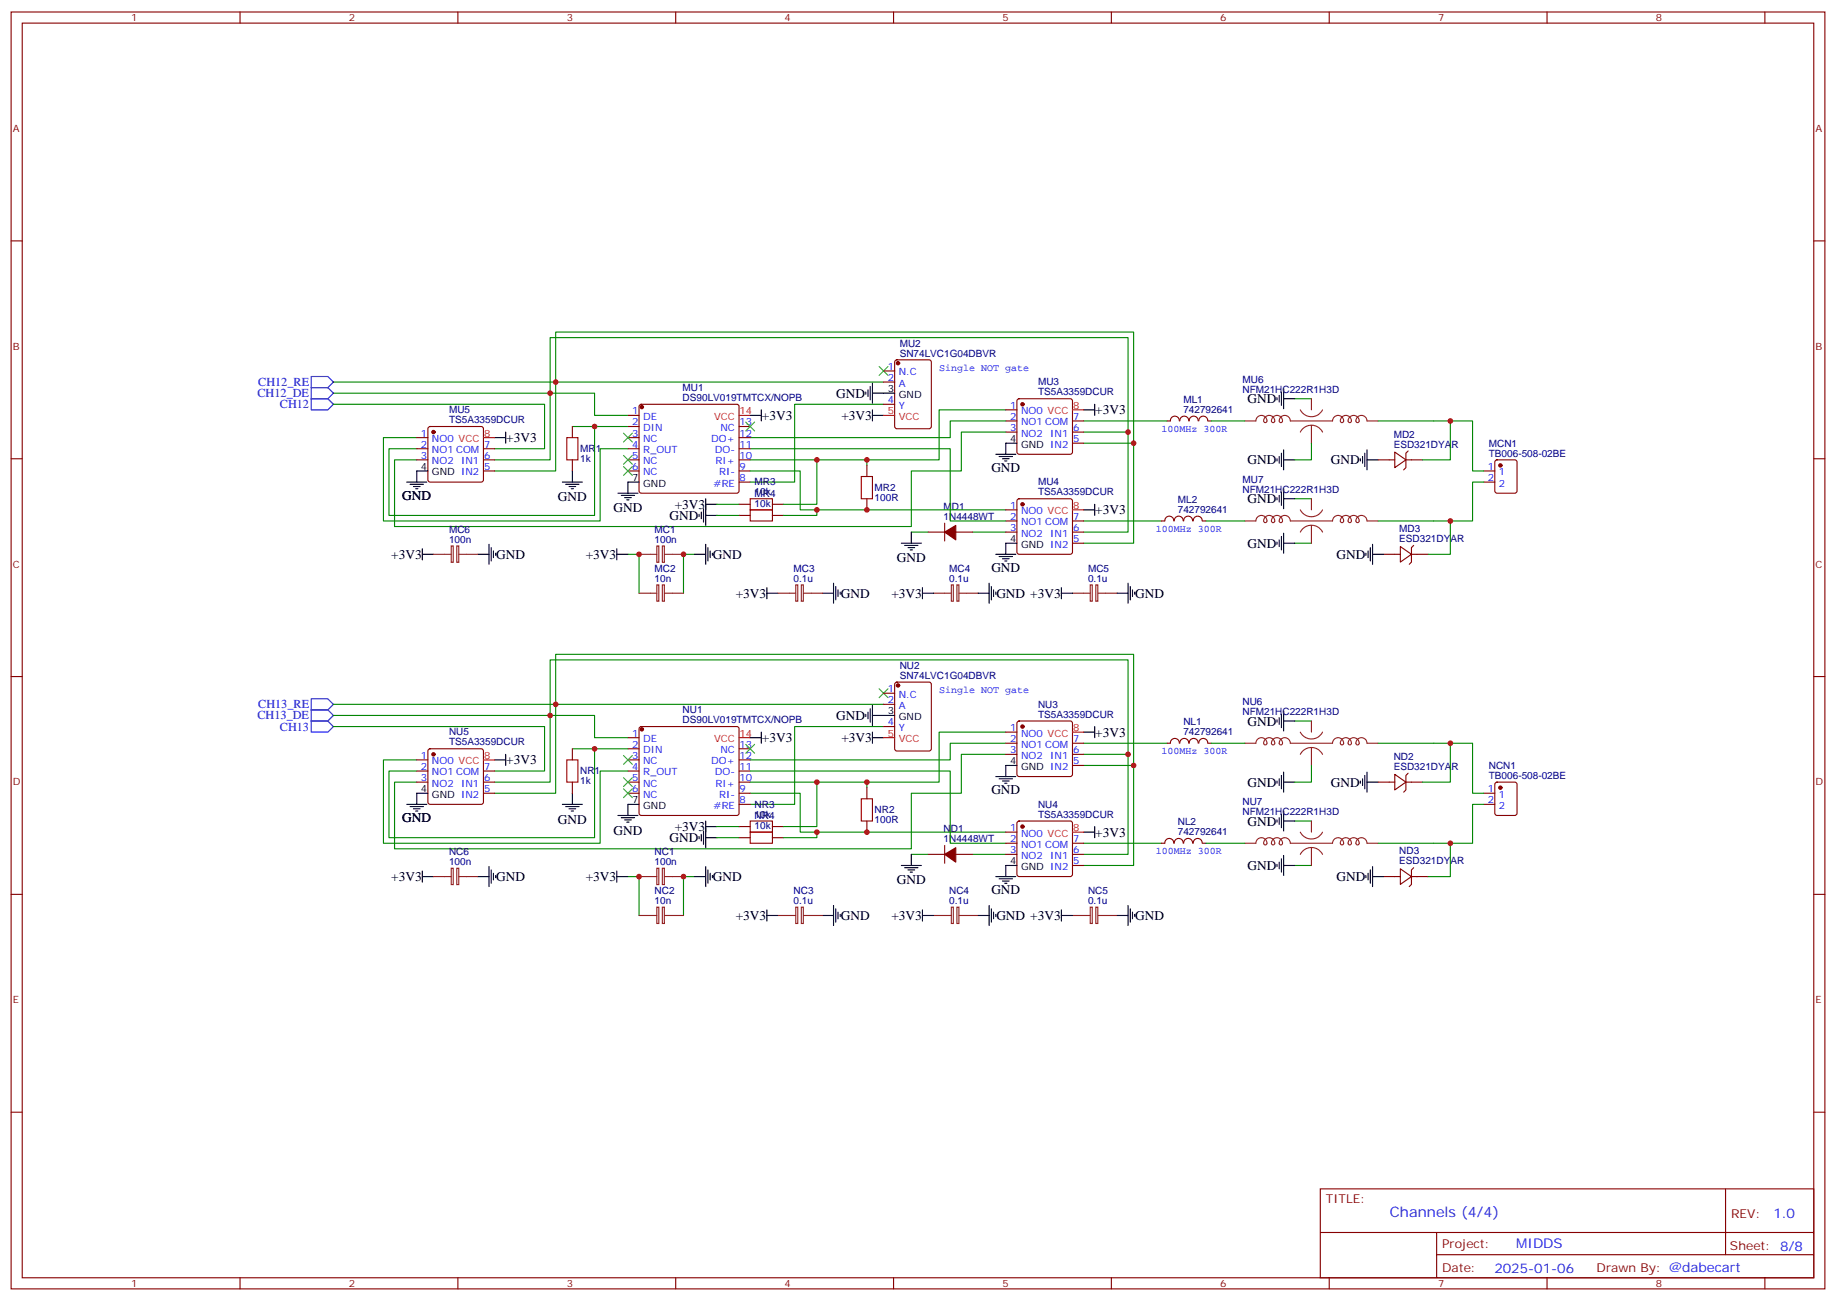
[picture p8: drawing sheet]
<svg xmlns="http://www.w3.org/2000/svg" width="583mm" height="413mm" viewBox="0 0 583 413" stroke-linecap="round" stroke-linejoin="round" font-family="sans-serif">
<path d="M98.8 119.5h5.3l1.7 1.8-1.7 1.7h-5.3zM98.8 123h5.3l1.7 1.8-1.7 1.8h-5.3zM98.8 126.6h5.3l1.7 1.7-1.7 1.8h-5.3zM98.8 225.4h5.3l1.7 1.7-1.7 1.8h-5.3zM98.8 221.8h5.3l1.7 1.8-1.7 1.8h-5.3zM98.8 228.9h5.3l1.7 1.7-1.7 1.8h-5.3z" fill="none" stroke="#00f" stroke-width=".35"/>
<g fill="none" stroke="#870000" stroke-width=".35">
<path d="M3.5 3.8h575.8v405.4h-575.8zM7.1 7.3h568.6v398.3h-568.6zM76.2 3.8v3.5M145.3 3.8v3.5M214.5 3.8v3.5M283.6 3.8v3.5M352.8 3.8v3.5M421.9 3.8v3.5M491.1 3.8v3.5M560.2 3.8v3.5M3.5 76.5h3.6M575.7 76.5h3.6"/>
<path d="M280.5 117.8h3.5M284.2 114.4l.5-.2h10.2l.7 .5v20.7l-.4 .6-10.5 .1-.7-.5v-20.7zM132.3 138.9h3.5M136.1 135.6l.4-.2h16.3l.5 .2 .2 .5v16.2l-.3 .5-.4 .2h-16.3l-.5-.2-.2-.5v-16.2zM181.7 135.4v3.5M199.3 138.9h3.5M199.3 131.9h3.5M199.3 135.4h3.5M203.1 128.5l.5-.2h30.3l.5 .2 .2 .5v26.9l-.2 .5-.5 .2h-30.3l-.5-.3-.3-.4v-26.9zM234.6 138.9h3.5M234.6 135.4h3.5M280.5 121.3h3.5"/>
<path d="M280.5 128.3h3.5M319.3 130.1h3.5M319.3 133.6h3.5M319.3 137.2h3.5M323 126.8l.5-.2h16.2l.5 .2 .2 .5v16.2l-.2 .5-.5 .2h-16.2l-.5-.2-.2-.5v-16.2zM340.4 133.6h3.6M340.4 137.2h3.6M370.4 133.6h1.1M371.5 133.6a1.41 1.41 0 0 1 1.4-1.5 1.41 1.41 0 0 1 1.4 1.5M374.5 133.6a1.41 1.41 0 0 1 1.4-1.5 1.41 1.41 0 0 1 1.4 1.5M377.5 133.6a1.41 1.41 0 0 1 1.4-1.5 1.41 1.41 0 0 1 1.4 1.5M380.5 133.6a1.41 1.41 0 0 1 1.4-1.5 1.41 1.41 0 0 1 1.4 1.5"/>
<path d="M383.5 133.6h1M3.5 145.6h3.6M132.3 142.5h3.5M132.3 146h3.5M153.5 149.5h3.5M153.5 142.5h3.5M153.5 146h3.5M181.7 146v3.5M199.3 149.5h3.5M199.3 142.5h3.5M199.3 146h3.5M234.6 153h3.5"/>
<path d="M234.6 149.5h3.5M234.6 142.5h3.5M234.6 146h3.5M275.2 147.7v3.6M275.2 158.3v3.6M323 158.5l.5-.2h16.2l.5 .2 .2 .5v16.3l-.2 .5-.5 .2h-16.2l-.5-.3-.2-.4v-16.3zM340.4 140.7h3.6M437.4 146h5.3M442.7 143.5l3.6 2.5-3.6 2.4zM446.3 146h5.3M447 143.2l-.7 .7v4.5l-.7 .8M471 153h3.5"/>
<path d="M471 149.5h3.5M474.7 146.2l.5-.2h5.6l.7 .4v9.5l-.4 .6-5.9 .1-.7-.5v-9.4zM575.7 145.6h3.6M234.6 160.1h3.5M234.6 163.6h3.5M245.2 160.1h3.5M245.2 163.6h3.5M294.6 168.9h5.3M299.9 166.1v5.6M303.4 168.9h5.3M319.3 168.9h3.5M319.3 161.9h3.5"/>
<path d="M319.3 165.4h3.5M340.4 168.9h3.6M340.4 165.4h3.6M340.4 172.4h3.6M372.6 165.4a1.41 1.41 0 0 0-1.4-1.5 1.41 1.41 0 0 0-1.4 1.5h-1.1M372.7 165.4a1.41 1.41 0 0 1 1.5-1.5 1.41 1.41 0 0 1 1.4 1.5M375.7 165.4a1.41 1.41 0 0 1 1.4-1.5 1.41 1.41 0 0 1 1.4 1.5M378.8 165.4a1.41 1.41 0 0 1 1.4-1.5 1.41 1.41 0 0 1 1.4 1.5M381.7 165.4h1.1M439.2 176h5.3M444.5 173.5l3.5 2.5-3.5 2.4zM448 176h5.3"/>
<path d="M448.7 173.1l-.7 .7v4.6l-.7 .7M3.5 214.8h3.6M284.2 216.7l.5-.2h10.2l.7 .5v20.7l-.4 .7h-10.5l-.7-.5v-20.7zM575.7 214.8h3.6M136.1 237.9l.4-.2h16.3l.5 .2 .2 .5v16.2l-.3 .5-.4 .2h-16.3l-.5-.2-.2-.5v-16.2zM181.7 237.7v3.5M199.3 234.2h3.5M199.3 237.7h3.5M203.1 230.9l.5-.3h30.3l.5 .3 .2 .5v26.8l-.2 .5-.5 .2h-30.3l-.5-.3-.3-.4v-26.8zM234.6 237.7h3.5M280.5 220.1h3.5M280.5 223.6h3.5"/>
<path d="M280.5 230.6h3.5M319.3 232.4h3.5M319.3 235.9h3.5M319.3 239.5h3.5M323 229.1l.5-.2h16.2l.5 .2 .2 .5v16.2l-.2 .5-.5 .2h-16.2l-.5-.2-.2-.5v-16.2zM340.4 235.9h3.6M340.4 239.5h3.6M370.4 235.9h1.1M371.5 235.9a1.41 1.41 0 0 1 1.4-1.5 1.41 1.41 0 0 1 1.4 1.5M374.5 235.9a1.41 1.41 0 0 1 1.4-1.5 1.41 1.41 0 0 1 1.4 1.5M377.5 235.9a1.41 1.41 0 0 1 1.4-1.5 1.41 1.41 0 0 1 1.4 1.5M380.5 235.9a1.41 1.41 0 0 1 1.4-1.5 1.41 1.41 0 0 1 1.4 1.5"/>
<path d="M383.5 235.9h1M132.3 241.2h3.5M132.3 244.8h3.5M132.3 248.3h3.5M153.5 251.8h3.5M153.5 244.8h3.5M153.5 248.3h3.5M181.7 248.3v3.5M199.3 251.8h3.5M199.3 241.2h3.5M199.3 244.8h3.5M199.3 248.3h3.5"/>
<path d="M234.6 255.3h3.5M234.6 251.8h3.5M234.6 241.2h3.5M234.6 244.8h3.5M234.6 248.3h3.5M275.2 250v3.6M340.4 243h3.6M437.4 248.3h5.3M442.7 245.8l3.6 2.5-3.6 2.5zM446.3 248.3h5.3M447 245.5l-.7 .7v4.6l-.7 .7M471 255.3h3.5"/>
<path d="M471 251.8h3.5M474.7 248.5l.5-.2h5.6l.7 .4v9.5l-.4 .6-5.9 .1-.7-.5v-9.4zM234.6 262.4h3.5M234.6 265.9h3.5M245.2 262.4h3.5M245.2 265.9h3.5M275.2 260.6v3.6M294.6 271.2h5.3M299.9 268.4v5.6M303.4 271.2h5.3M319.3 271.2h3.5M319.3 264.2h3.5"/>
<path d="M319.3 267.7h3.5M323 260.8l.5-.2h16.2l.5 .2 .2 .5v16.3l-.2 .5-.5 .2h-16.2l-.5-.3-.2-.4v-16.3zM340.4 271.2h3.6M340.4 267.7h3.6M340.4 274.7h3.6M372.6 267.7a1.41 1.41 0 0 0-1.4-1.5 1.41 1.41 0 0 0-1.4 1.5h-1.1M372.7 267.7a1.41 1.41 0 0 1 1.5-1.5 1.41 1.41 0 0 1 1.4 1.5M375.7 267.7a1.41 1.41 0 0 1 1.4-1.5 1.41 1.41 0 0 1 1.4 1.5M378.8 267.7a1.41 1.41 0 0 1 1.4-1.5 1.41 1.41 0 0 1 1.4 1.5M381.7 267.7h1.1M439.2 278.3h5.3M444.5 275.8l3.5 2.5-3.5 2.4z"/>
<path d="M448 278.3h5.3M448.7 275.4l-.7 .8v4.5l-.7 .7M3.5 283.9h3.6M575.7 283.9h3.6M3.5 353.1h3.6M575.7 353.1h3.6M419.1 377.4h156.6v28.2h-156.6zM547.7 377.4v20.9M419.1 391.2h156.5M456 398.3h119.6M456 391.2v14.2M76.2 405.6v3.6"/>
<path d="M145.3 405.6v3.6M214.5 405.6v3.6M283.6 405.6v3.6M352.8 405.6v3.6M421.9 405.6v3.6M491.1 405.6v3.6M560.2 405.6v3.6"/>
</g>
<g fill="none" stroke="#000" stroke-width=".35">
<path d="M157 138.9h3.5M160.5 137.2v3.5M238.1 131.9h3.6M241.7 130.1v3.5M274.8 124.5v.7M275.5 123.8v2.1M276.2 122.7v4.2M276.9 124.8h7.1M276.9 121.6v6.4M276.9 130.1v3.5M276.9 131.9h3.6M344 130.1h3.5"/>
<path d="M347.5 128.3v3.6M405.3 126.2v.7M406 125.5v2.1M406.8 124.5v4.2M407.5 123.4v6.4M407.5 126.6h3.5M129.1 153h6.4M130.2 153.7h4.2M131.2 154.4h2.1M131.9 155.2h.7M135.8 149.5h-3.5v3.5M178.5 153h6.4"/>
<path d="M179.6 153.7h4.2M180.6 154.4h2.1M181.3 155.2h.7M181.7 149.5v3.5M196.1 156.6h6.4M197.2 157.3h4.2M198.3 158h2.1M199 158.7h.7M202.8 153h-3.5v3.6M224 158.3v8.5M316.1 144.2h6.3M317.1 144.9h4.3"/>
<path d="M318.2 145.6h2.1M318.9 146.3h.7M322.8 140.7h-3.5v3.5M405.3 145.6v.7M405.3 158v.7M406 144.9v2.1M406 157.3v2.1M406.8 143.9v4.2M406.8 156.2v4.2M407.5 146h3.5M407.5 158.3h3.5M407.5 142.8v6.4"/>
<path d="M407.5 155.2v6.3M431.8 145.6v.7M432.5 144.9v2.1M433.2 143.9v4.2M433.9 146h3.5M433.9 142.8v6.4M134.1 176h3.5M134.1 174.2v3.5M151.7 176h3.5M155.2 172.8v6.3M155.9 173.8v4.3M156.6 174.9v2.1"/>
<path d="M157.3 175.6v.7M195.8 176h3.5M195.8 174.2v3.5M220.5 176h3.5M221.9 163.3v.7M222.6 162.6v2.1M223.3 161.5v4.2M224 172.8v6.3M224 160.1h3.5M224 163.6h3.5M224.7 173.8v4.3M225.4 174.9v2.1"/>
<path d="M226.1 175.6v.7M286.1 172.4h6.4M287.2 173.1h4.2M288.2 173.8h2.1M288.9 174.6h.7M289.3 168.9v3.5M316.1 176h6.3M317.1 176.7h4.3M318.2 177.4h2.1M318.9 178.1h.7M322.8 172.4h-3.5v3.6M344 161.9h3.5"/>
<path d="M347.5 160.1v3.5M405.3 172.1v.7M406 171.4v2.1M406.8 170.3v4.3M407.5 169.3v6.3M407.5 172.4h3.5M433.6 175.6v.7M434.3 174.9v2.1M435 173.8v4.3M435.7 176h3.5M435.7 172.8v6.3M243.4 188.3h3.5"/>
<path d="M243.4 186.5v3.6M261.1 188.3h3.5M264.6 185.1v6.4M265.3 186.2v4.2M266 187.3v2.1M266.7 188v.7M292.8 188.3h3.5M292.8 186.5v3.6M310.4 188.3h3.6M314 185.1v6.4M314.7 186.2v4.2M315.4 187.3v2.1"/>
<path d="M316.1 188v.7M336.9 188.3h3.5M336.9 186.5v3.6M354.5 188.3h3.6M358.1 185.1v6.4M358.8 186.2v4.2M359.5 187.3v2.1M360.2 188v.7M160.5 239.5v3.5M238.1 234.2h3.6M241.7 232.4v3.5M274.8 226.8v.7"/>
<path d="M275.5 226.1v2.1M276.2 225v4.2M276.9 223.9v6.4M276.9 232.4v3.5M276.9 227.1h7.1M276.9 234.2h3.6M344 232.4h3.5M347.5 230.6v3.6M405.3 228.5v.7M406 227.8v2.1M406.8 226.8v4.2M407.5 225.7v6.4"/>
<path d="M407.5 228.9h3.5M129.1 255.3h6.4M130.2 256h4.2M131.2 256.8h2.1M131.9 257.5h.7M135.8 251.8h-3.5v3.5M157 241.2h3.5M178.5 255.3h6.4M179.6 256h4.2M180.6 256.8h2.1M181.3 257.5h.7M181.7 251.8v3.5"/>
<path d="M196.1 258.9h6.4M197.2 259.6h4.2M202.8 255.3h-3.5v3.6M316.1 246.5h6.3M317.1 247.2h4.3M318.2 247.9h2.1M318.9 248.6h.7M322.8 243h-3.5v3.5M405.3 247.9v.7M406 247.2v2.1M406 259.6v2.1M406.8 246.2v4.2"/>
<path d="M406.8 258.5v4.2M407.5 245.1v6.4M407.5 257.5v6.3M407.5 248.3h3.5M431.8 247.9v.7M432.5 247.2v2.1M433.2 246.2v4.2M433.9 245.1v6.4M433.9 248.3h3.5M134.1 276.5v3.5M134.1 278.3h3.5M151.7 278.3h3.5"/>
<path d="M155.2 275.1v6.3M155.9 276.2v4.2M156.6 277.2v2.1M157.3 277.9v.7M195.8 276.5v3.5M195.8 278.3h3.5M198.3 260.3h2.1M199 261h.7M220.5 278.3h3.5M221.9 265.6v.7M222.6 264.9v2.1M223.3 263.8v4.2"/>
<path d="M224 260.6v8.5M224 275.1v6.3M224 262.4h3.5M224 265.9h3.5M224.7 276.2v4.2M225.4 277.2v2.1M226.1 277.9v.7M286.1 274.7h6.4M287.2 275.4h4.2M288.2 276.2h2.1M288.9 276.9h.7M289.3 271.2v3.5"/>
<path d="M316.1 278.3h6.3M317.1 279h4.3M318.2 279.7h2.1M322.8 274.7h-3.5v3.6M344 264.2h3.5M347.5 262.4v3.5M405.3 260.3v.7M405.3 274.4v.7M406 273.7v2.1M406.8 272.6v4.3M407.5 271.6v6.3M407.5 260.6h3.5"/>
<path d="M407.5 274.7h3.5M433.6 277.9v.7M434.3 277.2v2.1M435 276.2v4.2M435.7 275.1v6.3M435.7 278.3h3.5M243.4 288.9v3.5M243.4 290.6h3.5M261.1 290.6h3.5M264.6 287.4v6.4M265.3 288.5v4.2M266 289.6v2.1"/>
<path d="M266.7 290.3v.7M292.8 288.9v3.5M292.8 290.6h3.5M310.4 290.6h3.6M314 287.4v6.4M314.7 288.5v4.2M315.4 289.6v2.1M316.1 290.3v.7M318.9 280.4h.7M336.9 288.9v3.5M336.9 290.6h3.5M354.5 290.6h3.6"/>
<path d="M358.1 287.4v6.4M358.8 288.5v4.2M359.5 289.6v2.1M360.2 290.3v.7"/>
</g>
<g fill="none" stroke="#008700" stroke-width=".35">
<path d="M105.8 121.3h70.6v28.2h-19.4M105.8 124.8h68.8v21.2h-17.6M105.8 128.3h67.1v14.2h-15.9M132.3 138.9h-10.6v26.5h68.8v-22.9h8.8M181.7 135.4h7M199.3 131.9h-10.6v-7.1h-14.1v-17.6h183.5v30M199.3 135.4h-10.6v28.2h-65.2v-21.1h8.8M280.5 121.3h-104.1v-15.9h183.4v35.3h-15.8M280.5 128.3h-28.3v24.7h-14.1M319.3 137.2h-14.1v12.3h-15.9v17.6h-164.1v-21.1h7.1M319.3 133.6h-17.7v5.3h-63.5M319.3 130.1h-21.2v15.9h-22.9"/>
<path d="M344 137.2h14.1v31.7h-14.1M344 133.6h26.4M384.5 133.6h10.6M411 126.6h5.3M437.4 133.6h30v15.9h3.6M460.4 133.6v12.4h-8.8M238.1 142.5h63.5v22.9h17.7M238.1 149.5h15.9v12.4h65.3M238.1 146h37.1v1.7M259.3 146v14.1h-10.6M359.8 140.7v31.7h-15.8M411 158.3h5.3"/>
<path d="M416.3 140.7v5.3h-5.3M471 153h-3.6v12.4h-30M199.3 176h3.5v12.3M220.5 176h-3.5v12.3M227.5 160.1h7.1M227.5 163.6h7.1M259.3 161.9v1.7h-10.6M289.3 168.9h5.3M308.7 168.9h10.6M344 165.4h24.7M382.8 165.4h12.3M411 172.4h5.3"/>
<path d="M460.4 165.4v10.6h-7.1M105.8 223.6h70.6v28.2h-19.4M105.8 227.1h68.8v21.2h-17.6M105.8 230.6h67.1v14.2h-15.9M181.7 237.7h7M199.3 234.2h-10.6v-7.1h-14.1v-17.6h183.5v30M199.3 237.7h-10.6v28.2h-65.2v-21.1h8.8M280.5 223.6h-104.1v-15.9h183.4v35.3h-15.8M280.5 230.6h-28.3v24.7h-14.1M319.3 239.5h-14.1v12.3h-15.9v17.7h-164.1v-21.2h7.1M319.3 235.9h-17.7v5.3h-63.5M319.3 232.4h-21.2v15.9h-22.9"/>
<path d="M344 239.5h14.1v31.7h-14.1M344 235.9h26.4M384.5 235.9h10.6M411 228.9h5.3M437.4 235.9h30v15.9h3.6M460.4 235.9v12.4h-8.8M132.3 241.2h-10.6v26.5h68.8v-22.9h8.8M238.1 244.8h63.5v22.9h17.7M238.1 251.8h15.9v12.4h65.3M238.1 248.3h37.1v1.7M259.3 248.3v14.1h-10.6M359.8 243v31.7h-15.8"/>
<path d="M416.3 243v5.3h-5.3M471 255.3h-3.6v12.4h-30M199.3 278.3h3.5v12.3M220.5 278.3h-3.5v12.3M227.5 262.4h7.1M227.5 265.9h7.1M259.3 264.2v1.7h-10.6M289.3 271.2h5.3M308.7 271.2h10.6M344 267.7h24.7M382.8 267.7h12.3M411 260.6h5.3"/>
<path d="M411 274.7h5.3M460.4 267.7v10.6h-7.1"/>
</g>
<g fill="#870000" stroke="#870000" stroke-width=".35">
<path d="M299.9 168.9l3.5-2.1v4.6z"/>
<path d="M299.9 271.2l3.5-2.1v4.6z"/>
<circle cx="476.2" cy="147.7" r=".53"/>
<circle cx="137.6" cy="137.2" r=".53"/>
<circle cx="324.6" cy="160.1" r=".53"/>
<circle cx="203.7" cy="129.2" r=".53"/>
<circle cx="324.6" cy="128.3" r=".53"/>
<circle cx="285" cy="115.3" r=".53"/>
<circle cx="476.2" cy="250" r=".53"/>
<circle cx="137.6" cy="239.5" r=".53"/>
<circle cx="324.6" cy="262.4" r=".53"/>
<circle cx="203.7" cy="231.5" r=".53"/>
<circle cx="324.6" cy="230.6" r=".53"/>
<circle cx="285" cy="217.6" r=".53"/>
</g>
<g fill="none" stroke="#8c2424" stroke-width=".35">
<path d="M395.1 133.6h3.5a1.74 1.74 0 0 1 1.9-1.7 1.74 1.74 0 0 1 1.6 2 .53 .53 0 0 1-.6 .2 .53 .53 0 0 1-.4-.5 1.74 1.74 0 0 1 1.9-1.7 1.74 1.74 0 0 1 1.6 2 .53 .53 0 0 1-.6 .2 .53 .53 0 0 1-.4-.5 1.74 1.74 0 0 1 1.9-1.7 1.74 1.74 0 0 1 1.5 2 .53 .53 0 0 1-.6 .2 .53 .53 0 0 1-.4-.5 1.76 1.76 0 0 1 1.8-1.7 1.76 1.76 0 0 1 1.8 1.7h13.4a1.74 1.74 0 0 1 1.9-1.7 1.74 1.74 0 0 1 1.5 2 .53 .53 0 0 1-.6 .2 .53 .53 0 0 1-.4-.5 1.74 1.74 0 0 1 1.9-1.7 1.74 1.74 0 0 1 1.6 2 .53 .53 0 0 1-.6 .2 .53 .53 0 0 1-.4-.5 1.74 1.74 0 0 1 1.9-1.7 1.74 1.74 0 0 1 1.6 2 .53 .53 0 0 1-.6 .2 .53 .53 0 0 1-.4-.5 1.76 1.76 0 0 1 1.8-1.7 1.76 1.76 0 0 1 1.7 1.7h3.5M412.7 130.1a3.9 3.9 0 0 0 3.6 2.2 3.9 3.9 0 0 0 3.5-2.2M412.7 137.2a3.9 3.9 0 0 1 3.6-2.2 3.9 3.9 0 0 1 3.5 2.2M416.3 126.6v3.5M416.3 135v5.7M416.3 158.3v3.6M137.6 176h5.6M143.2 173.3h.7v5.2h-.7zM145 173.3h.6v5.2h-.6zM145.7 176h6M202.8 176h5.7M208.5 173.3h.6v5.2h-.6z"/>
<path d="M210.3 173.3h.6v5.2h-.6zM211 176h6M395.1 165.4h3.5a1.74 1.74 0 0 1 1.9-1.8 1.74 1.74 0 0 1 1.6 2 .53 .53 0 0 1-.6 .3 .53 .53 0 0 1-.4-.5 1.74 1.74 0 0 1 1.9-1.8 1.74 1.74 0 0 1 1.6 2 .53 .53 0 0 1-.6 .3 .53 .53 0 0 1-.4-.5 1.74 1.74 0 0 1 1.9-1.8 1.74 1.74 0 0 1 1.5 2 .53 .53 0 0 1-.6 .3 .53 .53 0 0 1-.4-.5 1.76 1.76 0 0 1 1.8-1.8 1.76 1.76 0 0 1 1.8 1.8h13.4a1.74 1.74 0 0 1 1.9-1.8 1.74 1.74 0 0 1 1.5 2 .53 .53 0 0 1-.6 .3 .53 .53 0 0 1-.4-.5 1.74 1.74 0 0 1 1.9-1.8 1.74 1.74 0 0 1 1.6 2 .53 .53 0 0 1-.6 .3 .53 .53 0 0 1-.4-.5 1.74 1.74 0 0 1 1.9-1.8 1.74 1.74 0 0 1 1.6 2 .53 .53 0 0 1-.6 .3 .53 .53 0 0 1-.4-.5 1.76 1.76 0 0 1 1.8-1.8 1.76 1.76 0 0 1 1.7 1.8h3.5M412.7 161.9a3.9 3.9 0 0 0 3.6 2.1 3.9 3.9 0 0 0 3.5-2.1M412.7 168.9a3.9 3.9 0 0 1 3.6-2.2 3.9 3.9 0 0 1 3.5 2.2M416.3 166.8v5.6M202.8 188.3h5.7M208.5 185.7h.6v5.2h-.6zM210.3 185.7h.6v5.2h-.6zM211 188.3h6M246.9 188.3h5.7M252.6 185.7h.6v5.2h-.6z"/>
<path d="M254.4 185.7h.6v5.2h-.6zM255.1 188.3h6M296.3 188.3h5.7M302 185.7h.6v5.2h-.6zM303.7 185.7h.7v5.2h-.7zM304.4 188.3h6M340.4 188.3h5.7M346.1 185.7h.6v5.2h-.6zM347.8 185.7h.7v5.2h-.7zM348.5 188.3h6M395.1 235.9h3.5a1.74 1.74 0 0 1 1.9-1.7 1.74 1.74 0 0 1 1.6 2 .53 .53 0 0 1-.6 .2 .53 .53 0 0 1-.4-.5 1.74 1.74 0 0 1 1.9-1.7 1.74 1.74 0 0 1 1.6 2 .53 .53 0 0 1-.6 .2 .53 .53 0 0 1-.4-.5 1.74 1.74 0 0 1 1.9-1.7 1.74 1.74 0 0 1 1.5 2 .53 .53 0 0 1-.6 .2 .53 .53 0 0 1-.4-.5 1.76 1.76 0 0 1 1.8-1.7 1.76 1.76 0 0 1 1.8 1.7h13.4a1.74 1.74 0 0 1 1.9-1.7 1.74 1.74 0 0 1 1.5 2 .53 .53 0 0 1-.6 .2 .53 .53 0 0 1-.4-.5 1.74 1.74 0 0 1 1.9-1.7 1.74 1.74 0 0 1 1.6 2 .53 .53 0 0 1-.6 .2 .53 .53 0 0 1-.4-.5 1.74 1.74 0 0 1 1.9-1.7 1.74 1.74 0 0 1 1.6 2 .53 .53 0 0 1-.6 .2 .53 .53 0 0 1-.4-.5 1.76 1.76 0 0 1 1.8-1.7 1.76 1.76 0 0 1 1.7 1.7h3.5M412.7 232.4a3.9 3.9 0 0 0 3.6 2.2 3.9 3.9 0 0 0 3.5-2.2"/>
<path d="M412.7 239.5a3.9 3.9 0 0 1 3.6-2.2 3.9 3.9 0 0 1 3.5 2.2M416.3 228.9v3.5M416.3 237.3v5.7M137.6 278.3h5.6M143.2 275.6h.7v5.2h-.7zM145 275.6h.6v5.2h-.6zM145.7 278.3h6M202.8 278.3h5.7M208.5 275.6h.6v5.2h-.6zM210.3 275.6h.6v5.2h-.6zM211 278.3h6M395.1 267.7h3.5a1.74 1.74 0 0 1 1.9-1.8 1.74 1.74 0 0 1 1.6 2.1 .53 .53 0 0 1-.6 .2 .53 .53 0 0 1-.4-.5 1.74 1.74 0 0 1 1.9-1.8 1.74 1.74 0 0 1 1.6 2.1 .53 .53 0 0 1-.6 .2 .53 .53 0 0 1-.4-.5 1.74 1.74 0 0 1 1.9-1.8 1.74 1.74 0 0 1 1.5 2.1 .53 .53 0 0 1-.6 .2 .53 .53 0 0 1-.4-.5 1.76 1.76 0 0 1 1.8-1.8 1.76 1.76 0 0 1 1.8 1.8h13.4a1.74 1.74 0 0 1 1.9-1.8 1.74 1.74 0 0 1 1.5 2.1 .53 .53 0 0 1-.6 .2 .53 .53 0 0 1-.4-.5 1.74 1.74 0 0 1 1.9-1.8 1.74 1.74 0 0 1 1.6 2.1 .53 .53 0 0 1-.6 .2 .53 .53 0 0 1-.4-.5 1.74 1.74 0 0 1 1.9-1.8 1.74 1.74 0 0 1 1.6 2.1 .53 .53 0 0 1-.6 .2 .53 .53 0 0 1-.4-.5 1.76 1.76 0 0 1 1.8-1.8 1.76 1.76 0 0 1 1.7 1.8h3.5"/>
<path d="M412.7 264.2a3.9 3.9 0 0 0 3.6 2.1 3.9 3.9 0 0 0 3.5-2.1M412.7 271.2a3.9 3.9 0 0 1 3.6-2.2 3.9 3.9 0 0 1 3.5 2.2M416.3 260.6v3.6M416.3 269.1v5.6M202.8 290.6h5.7M208.5 288h.6v5.2h-.6zM210.3 288h.6v5.2h-.6zM211 290.6h6M246.9 290.6h5.7M252.6 288h.6v5.2h-.6zM254.4 288h.6v5.2h-.6zM255.1 290.6h6"/>
<path d="M296.3 290.6h5.7M302 288h.6v5.2h-.6zM303.7 288h.7v5.2h-.7zM304.4 290.6h6M340.4 290.6h5.7M346.1 288h.6v5.2h-.6zM347.8 288h.7v5.2h-.7zM348.5 290.6h6"/>
</g>
<path d="M179.9 138.9h3.5v7.1h-3.5zM238.1 158.3h7.1v3.6h-7.1zM273.4 151.3h3.5v7h-3.5zM238.1 161.9h7.1v3.5h-7.1zM179.9 241.2h3.5v7.1h-3.5zM273.4 253.6h3.5v7h-3.5zM238.1 260.6h7.1v3.6h-7.1zM238.1 264.2h7.1v3.5h-7.1z" fill="none" stroke="#a10000" stroke-width=".35"/>
<path d="M153.5 138.9h3.5M234.6 131.9h3.5M280.5 131.9h3.5M340.4 130.1h3.6M340.4 161.9h3.6M234.6 234.2h3.5M280.5 234.2h3.5M340.4 232.4h3.6M153.5 241.2h3.5M340.4 264.2h3.6" fill="none" stroke="#f00" stroke-width=".35"/>
<g fill="none" stroke="#3c3" stroke-width=".35">
<path d="M279 116.3l2.9 2.9M281.9 116.3l-2.9 2.9M197.9 137.5l2.8 2.8M200.7 137.5l-2.8 2.8M236.7 134l2.8 2.8M239.5 134l-2.8 2.8M197.9 144.6l2.8 2.8M197.9 148.1l2.8 2.8M200.7 144.6l-2.8 2.8M200.7 148.1l-2.8 2.8M279 218.7l2.9 2.8M281.9 218.7l-2.9 2.8"/>
<path d="M197.9 239.8l2.8 2.8M200.7 239.8l-2.8 2.8M236.7 236.3l2.8 2.8M239.5 236.3l-2.8 2.8M197.9 246.9l2.8 2.8M197.9 250.4l2.8 2.8M200.7 246.9l-2.8 2.8M200.7 250.4l-2.8 2.8"/>
</g>
<g fill="#c00">
<circle cx="358.1" cy="137.2" r=".88"/>
<circle cx="174.6" cy="124.8" r=".88"/>
<circle cx="359.8" cy="140.7" r=".88"/>
<circle cx="275.2" cy="146" r=".88"/>
<circle cx="275.2" cy="161.9" r=".88"/>
<circle cx="188.7" cy="135.4" r=".88"/>
<circle cx="176.4" cy="121.3" r=".88"/>
<circle cx="202.8" cy="176" r=".88"/>
<circle cx="217" cy="176" r=".88"/>
<circle cx="259.3" cy="146" r=".88"/>
<circle cx="259.3" cy="161.9" r=".88"/>
<circle cx="460.4" cy="133.6" r=".88"/>
<circle cx="460.4" cy="165.4" r=".88"/>
<circle cx="358.1" cy="239.5" r=".88"/>
<circle cx="174.6" cy="227.1" r=".88"/>
<circle cx="359.8" cy="243" r=".88"/>
<circle cx="275.2" cy="248.3" r=".88"/>
<circle cx="275.2" cy="264.2" r=".88"/>
<circle cx="188.7" cy="237.7" r=".88"/>
<circle cx="176.4" cy="223.6" r=".88"/>
<circle cx="202.8" cy="278.3" r=".88"/>
<circle cx="217" cy="278.3" r=".88"/>
<circle cx="259.3" cy="248.3" r=".88"/>
<circle cx="259.3" cy="264.2" r=".88"/>
<circle cx="460.4" cy="235.9" r=".88"/>
<circle cx="460.4" cy="267.7" r=".88"/>
</g>
<text font-size="4.6" fill="#00f" x="441.2" y="386.4">Channels (4/4)</text>
<g font-size="4.2">
<text x="265.5" y="126.2">GND</text>
<text x="347.7" y="131.5">+3V3</text>
<text x="396" y="128">GND</text>
<text x="241.8" y="133.3">+3V3</text>
<text x="267.1" y="133.3">+3V3</text>
<text x="160.7" y="140.4">+3V3</text>
<text x="314.7" y="149.9">GND</text>
<text x="396" y="147.4">GND</text>
<text x="422.5" y="147.4">GND</text>
<text x="127.7" y="158.7">GND</text>
<text x="177.1" y="159.1">GND</text>
<text x="214.2" y="161.5">+3V3</text>
<text x="396" y="159.8">GND</text>
<text x="194.7" y="162.6">GND</text>
<text x="212.5" y="165.1">GND</text>
<text x="347.7" y="163.3">+3V3</text>
<text x="396" y="173.9">GND</text>
<text x="124.2" y="177.4">+3V3</text>
<text x="157.5" y="177.4">GND</text>
<text x="185.9" y="177.4">+3V3</text>
<text x="226.3" y="177.4">GND</text>
<text x="284.7" y="178.4">GND</text>
<text x="424.2" y="177.4">GND</text>
<text x="314.7" y="181.6">GND</text>
<text x="233.6" y="189.7">+3V3</text>
<text x="266.9" y="189.7">GND</text>
<text x="282.9" y="189.7">+3V3</text>
<text x="316.3" y="189.7">GND +3V3</text>
<text x="360.4" y="189.7">GND</text>
<text x="265.5" y="228.5">GND</text>
<text x="347.7" y="233.8">+3V3</text>
<text x="396" y="230.3">GND</text>
<text x="241.8" y="235.6">+3V3</text>
<text x="267.1" y="235.6">+3V3</text>
<text x="160.7" y="242.7">+3V3</text>
<text x="396" y="249.7">GND</text>
<text x="422.5" y="249.7">GND</text>
<text x="314.7" y="252.2">GND</text>
<text x="127.7" y="261">GND</text>
<text x="177.1" y="261.4">GND</text>
<text x="214.2" y="263.8">+3V3</text>
<text x="396" y="262.1">GND</text>
<text x="194.7" y="265">GND</text>
<text x="212.5" y="267.4">GND</text>
<text x="347.7" y="265.6">+3V3</text>
<text x="124.2" y="279.7">+3V3</text>
<text x="157.5" y="279.7">GND</text>
<text x="185.9" y="279.7">+3V3</text>
<text x="226.3" y="279.7">GND</text>
<text x="284.7" y="280.7">GND</text>
<text x="396" y="276.2">GND</text>
<text x="424.2" y="279.7">GND</text>
<text x="314.7" y="283.9">GND</text>
<text x="233.6" y="292.1">+3V3</text>
<text x="266.9" y="292">GND</text>
<text x="282.9" y="292.1">+3V3</text>
<text x="316.3" y="292">GND +3V3</text>
<text x="360.4" y="292">GND</text>
</g>
<g font-size="4.2" fill="#00f">
<text x="562.9" y="386.7">1.0</text>
<text x="481.3" y="396.2">MIDDS</text>
<text x="474.4" y="404">2025-01-06</text>
</g>
<g font-size="3.9" fill="#00f">
<text x="82" y="122.6">CH12_RE</text>
<text x="81.7" y="126.1">CH12_DE</text>
<text x="88.8" y="129.6">CH12</text>
<text x="82" y="224.9">CH13_RE</text>
<text x="81.7" y="228.4">CH13_DE</text>
<text x="88.8" y="231.9">CH13</text>
</g>
<g font-size="3.9" fill="#800">
<text x="420.9" y="382">TITLE:</text>
<text x="549.5" y="386.7">REV:</text>
<text x="457.8" y="396.2">Project:</text>
<text x="549.1" y="396.8">Sheet: 8/8</text>
<text x="457.8" y="403.9">Date:</text>
<text x="506.8" y="403.9">Drawn By: @dabecart</text>
</g>
<g font-size="3.2" fill="#800">
<text x="41.6" y="6.8">1</text>
<text x="110.8" y="6.8">2</text>
<text x="179.9" y="6.8">3</text>
<text x="249.1" y="6.8">4</text>
<text x="318.2" y="6.8">5</text>
<text x="387.3" y="6.8">6</text>
<text x="456.5" y="6.8">7</text>
<text x="525.6" y="6.8">8</text>
<text x="4.1" y="41.9">A</text>
<text x="576.3" y="41.9">A</text>
<text x="4.1" y="111.1">B</text>
<text x="576.3" y="111.1">B</text>
<text x="4.1" y="180.2">C</text>
<text x="576.3" y="180.2">C</text>
<text x="4.1" y="249.3">D</text>
<text x="576.3" y="249.3">D</text>
<text x="4.1" y="318.5">E</text>
<text x="576.3" y="318.5">E</text>
<text x="41.6" y="408.6">1</text>
<text x="110.8" y="408.6">2</text>
<text x="179.9" y="408.6">3</text>
<text x="249.1" y="408.6">4</text>
<text x="318.2" y="408.6">5</text>
<text x="387.3" y="408.6">6</text>
<text x="456.5" y="408.6">7</text>
<text x="525.6" y="408.6">8</text>
</g>
<g font-size="3.2" fill="#000080">
<text x="285.6" y="113.2">SN74LVC1G04DBVR</text>
<text x="285.6" y="110">MU2</text>
<text x="216.7" y="124.1">MU1</text>
<text x="329.5" y="125.5">TS5A3359DCUR</text>
<text x="329.5" y="122.3">MU3</text>
<text x="394.4" y="124.8">NFM21HC222R1H3D</text>
<text x="394.4" y="121.6">MU6</text>
<text x="142.5" y="131.2">MU5</text>
<text x="216.7" y="127.3">DS90LV019TMTCX/NOPB</text>
<text x="375.6" y="131">742792641</text>
<text x="375.6" y="127.9">ML1</text>
<text x="142.5" y="134.3">TS5A3359DCUR</text>
<text x="184.1" y="143.5">MR1</text>
<text x="442.4" y="142.1">ESD321DYAR</text>
<text x="442.4" y="138.9">MD2</text>
<text x="472.6" y="141.7">MCN1</text>
<text x="184.1" y="146.7">1k</text>
<text x="472.6" y="144.9">TB006-508-02BE</text>
<text x="239.5" y="154.1">MR3</text>
<text x="277.6" y="155.9">MR2</text>
<text x="329.5" y="154.1">MU4</text>
<text x="394.4" y="153.4">MU7</text>
<text x="239.5" y="157.3">10k</text>
<text x="239.5" y="160.8">10k</text>
<text x="239.5" y="157.6">MR4</text>
<text x="277.6" y="159">100R</text>
<text x="299.5" y="161.9">MD1</text>
<text x="329.5" y="157.3">TS5A3359DCUR</text>
<text x="373.9" y="159.6">ML2</text>
<text x="394.4" y="156.6">NFM21HC222R1H3D</text>
<text x="299.5" y="165">1N4448WT</text>
<text x="373.9" y="162.8">742792641</text>
<text x="142.5" y="172.3">100n</text>
<text x="142.5" y="169.1">MC6</text>
<text x="207.8" y="172.3">100n</text>
<text x="207.8" y="169.1">MC1</text>
<text x="444.2" y="172.1">ESD321DYAR</text>
<text x="444.2" y="168.9">MD3</text>
<text x="207.8" y="184.6">10n</text>
<text x="207.8" y="181.4">MC2</text>
<text x="251.9" y="184.6">0.1u</text>
<text x="251.9" y="181.4">MC3</text>
<text x="301.3" y="184.6">0.1u</text>
<text x="301.3" y="181.4">MC4</text>
<text x="345.4" y="184.6">0.1u</text>
<text x="345.4" y="181.4">MC5</text>
<text x="285.6" y="215.5">SN74LVC1G04DBVR</text>
<text x="285.6" y="212.3">NU2</text>
<text x="216.7" y="226.4">NU1</text>
<text x="329.5" y="227.8">TS5A3359DCUR</text>
<text x="329.5" y="224.6">NU3</text>
<text x="394.4" y="227.1">NFM21HC222R1H3D</text>
<text x="394.4" y="223.9">NU6</text>
<text x="142.5" y="233.5">NU5</text>
<text x="216.7" y="229.6">DS90LV019TMTCX/NOPB</text>
<text x="375.6" y="233.4">742792641</text>
<text x="375.6" y="230.2">NL1</text>
<text x="142.5" y="236.6">TS5A3359DCUR</text>
<text x="184.1" y="245.8">NR1</text>
<text x="442.4" y="244.4">ESD321DYAR</text>
<text x="442.4" y="241.2">ND2</text>
<text x="472.6" y="244.1">NCN1</text>
<text x="184.1" y="249">1k</text>
<text x="472.6" y="247.2">TB006-508-02BE</text>
<text x="239.5" y="256.4">NR3</text>
<text x="329.5" y="256.4">NU4</text>
<text x="394.4" y="255.7">NU7</text>
<text x="239.5" y="259.6">10k</text>
<text x="239.5" y="263.1">10k</text>
<text x="239.5" y="259.9">NR4</text>
<text x="277.6" y="261.3">100R</text>
<text x="277.6" y="258.2">NR2</text>
<text x="329.5" y="259.6">TS5A3359DCUR</text>
<text x="373.9" y="261.9">NL2</text>
<text x="394.4" y="258.9">NFM21HC222R1H3D</text>
<text x="299.5" y="267.3">1N4448WT</text>
<text x="299.5" y="264.2">ND1</text>
<text x="373.9" y="265.1">742792641</text>
<text x="142.5" y="274.6">100n</text>
<text x="142.5" y="271.4">NC6</text>
<text x="207.8" y="274.6">100n</text>
<text x="207.8" y="271.4">NC1</text>
<text x="444.2" y="274.4">ESD321DYAR</text>
<text x="444.2" y="271.2">ND3</text>
<text x="207.8" y="286.9">10n</text>
<text x="207.8" y="283.7">NC2</text>
<text x="251.9" y="286.9">0.1u</text>
<text x="251.9" y="283.7">NC3</text>
<text x="301.3" y="286.9">0.1u</text>
<text x="301.3" y="283.7">NC4</text>
<text x="345.4" y="286.9">0.1u</text>
<text x="345.4" y="283.7">NC5</text>
</g>
<g font-size="3.2" fill="#00f">
<text x="281.8" y="117.4">1</text>
<text x="285.3" y="119.2">N.C</text>
<text x="298.1" y="117.8">Single NOT gate</text>
<text x="281.8" y="120.9">2</text>
<text x="285.3" y="122.7">A</text>
<text x="200.7" y="131.5">1</text>
<text x="281.8" y="128">4</text>
<text x="285.3" y="129.8">Y</text>
<text x="320.6" y="129.8">1</text>
<text x="324.1" y="131.5">NO0 VCC</text>
<text x="200.7" y="135">2</text>
<text x="204.2" y="133.3">DE</text>
<text x="204.2" y="136.8">DIN</text>
<text x="228.7" y="136.8">NC</text>
<text x="234.8" y="135">13</text>
<text x="320.6" y="133.3">2</text>
<text x="320.6" y="136.8">3</text>
<text x="324.1" y="135">NO1 COM</text>
<text x="340.6" y="136.8">6</text>
<text x="340.6" y="133.3">7</text>
<text x="368.7" y="137.2">100MHz 300R</text>
<text x="133.6" y="138.6">1</text>
<text x="133.6" y="142.1">2</text>
<text x="137.1" y="140.3">NO0 VCC</text>
<text x="137.1" y="143.9">NO1 COM</text>
<text x="153.6" y="142.1">7</text>
<text x="200.7" y="138.6">3</text>
<text x="200.7" y="142.1">4</text>
<text x="204.2" y="140.3">NC</text>
<text x="204.2" y="143.9">R_OUT</text>
<text x="225.7" y="140.3">DO+</text>
<text x="226.9" y="143.9">DO-</text>
<text x="234.8" y="142.1">11</text>
<text x="234.8" y="138.6">12</text>
<text x="324.1" y="138.6">NO2</text>
<text x="333.4" y="138.6">IN1</text>
<text x="340.6" y="140.3">5</text>
<text x="133.6" y="145.6">3</text>
<text x="137.1" y="147.4">NO2</text>
<text x="146.4" y="147.4">IN1</text>
<text x="153.6" y="149.2">5</text>
<text x="153.6" y="145.6">6</text>
<text x="200.7" y="145.6">5</text>
<text x="200.7" y="149.2">6</text>
<text x="204.2" y="147.4">NC</text>
<text x="227.2" y="147.4">RI+</text>
<text x="234.8" y="149.2">9</text>
<text x="234.8" y="145.6">10</text>
<text x="472.3" y="149.2">1</text>
<text x="204.2" y="150.9">NC</text>
<text x="226.5" y="154.4">#RE</text>
<text x="228.3" y="150.9">RI-</text>
<text x="234.8" y="152.7">8</text>
<text x="472.3" y="152.7">2</text>
<text x="475.8" y="154.4">2</text>
<text x="475.8" y="150.9">1</text>
<text x="320.6" y="161.5">1</text>
<text x="320.6" y="165">2</text>
<text x="324.1" y="163.3">NO0 VCC</text>
<text x="324.1" y="166.8">NO1 COM</text>
<text x="340.6" y="165">7</text>
<text x="320.6" y="168.6">3</text>
<text x="324.1" y="170.3">NO2</text>
<text x="333.4" y="170.3">IN1</text>
<text x="340.6" y="172.1">5</text>
<text x="340.6" y="168.6">6</text>
<text x="366.9" y="168.9">100MHz 300R</text>
<text x="281.8" y="219.7">1</text>
<text x="285.3" y="221.5">N.C</text>
<text x="298.1" y="220.1">Single NOT gate</text>
<text x="281.8" y="223.2">2</text>
<text x="285.3" y="225">A</text>
<text x="200.7" y="233.8">1</text>
<text x="281.8" y="230.3">4</text>
<text x="285.3" y="232.1">Y</text>
<text x="320.6" y="232.1">1</text>
<text x="324.1" y="233.8">NO0 VCC</text>
<text x="200.7" y="237.3">2</text>
<text x="204.2" y="235.6">DE</text>
<text x="204.2" y="239.1">DIN</text>
<text x="228.7" y="239.1">NC</text>
<text x="234.8" y="237.3">13</text>
<text x="320.6" y="235.6">2</text>
<text x="320.6" y="239.1">3</text>
<text x="324.1" y="237.3">NO1 COM</text>
<text x="340.6" y="239.1">6</text>
<text x="340.6" y="235.6">7</text>
<text x="368.7" y="239.5">100MHz 300R</text>
<text x="133.6" y="240.9">1</text>
<text x="133.6" y="244.4">2</text>
<text x="137.1" y="242.6">NO0 VCC</text>
<text x="153.6" y="244.4">7</text>
<text x="200.7" y="240.9">3</text>
<text x="200.7" y="244.4">4</text>
<text x="204.2" y="242.6">NC</text>
<text x="225.7" y="242.6">DO+</text>
<text x="234.8" y="244.4">11</text>
<text x="234.8" y="240.9">12</text>
<text x="324.1" y="240.9">NO2</text>
<text x="333.4" y="240.9">IN1</text>
<text x="340.6" y="242.6">5</text>
<text x="133.6" y="247.9">3</text>
<text x="137.1" y="246.2">NO1 COM</text>
<text x="137.1" y="249.7">NO2</text>
<text x="146.4" y="249.7">IN1</text>
<text x="153.6" y="251.5">5</text>
<text x="153.6" y="247.9">6</text>
<text x="200.7" y="247.9">5</text>
<text x="200.7" y="251.5">6</text>
<text x="204.2" y="246.2">R_OUT</text>
<text x="204.2" y="249.7">NC</text>
<text x="226.9" y="246.2">DO-</text>
<text x="227.2" y="249.7">RI+</text>
<text x="234.8" y="251.5">9</text>
<text x="234.8" y="247.9">10</text>
<text x="472.3" y="251.5">1</text>
<text x="204.2" y="253.2">NC</text>
<text x="226.5" y="256.8">#RE</text>
<text x="228.3" y="253.2">RI-</text>
<text x="234.8" y="255">8</text>
<text x="472.3" y="255">2</text>
<text x="475.8" y="256.8">2</text>
<text x="475.8" y="253.2">1</text>
<text x="320.6" y="263.8">1</text>
<text x="320.6" y="267.3">2</text>
<text x="324.1" y="265.6">NO0 VCC</text>
<text x="324.1" y="269.1">NO1 COM</text>
<text x="340.6" y="267.3">7</text>
<text x="320.6" y="270.9">3</text>
<text x="324.1" y="272.6">NO2</text>
<text x="333.4" y="272.6">IN1</text>
<text x="340.6" y="274.4">5</text>
<text x="340.6" y="270.9">6</text>
<text x="366.9" y="271.2">100MHz 300R</text>
</g>
<g font-size="3.2">
<text x="281.8" y="124.5">3</text>
<text x="285.3" y="126.2">GND</text>
<text x="320.6" y="140.3">4</text>
<text x="324.1" y="142.1">GND IN2</text>
<text x="133.6" y="149.2">4</text>
<text x="137.1" y="150.9">GND IN2</text>
<text x="200.7" y="152.7">7</text>
<text x="204.2" y="154.4">GND</text>
<text x="320.6" y="172.1">4</text>
<text x="324.1" y="173.8">GND IN2</text>
<text x="281.8" y="226.8">3</text>
<text x="285.3" y="228.5">GND</text>
<text x="320.6" y="242.6">4</text>
<text x="324.1" y="244.4">GND IN2</text>
<text x="133.6" y="251.5">4</text>
<text x="137.1" y="253.2">GND IN2</text>
<text x="200.7" y="255">7</text>
<text x="204.2" y="256.8">GND</text>
<text x="320.6" y="274.4">4</text>
<text x="324.1" y="276.2">GND IN2</text>
</g>
<g font-size="3.2" fill="#f00">
<text x="234.8" y="131.5">14</text>
<text x="281.8" y="131.5">5</text>
<text x="340.6" y="129.8">8</text>
<text x="226.7" y="133.3">VCC</text>
<text x="285.3" y="133.3">VCC</text>
<text x="153.6" y="138.6">8</text>
<text x="340.6" y="161.5">8</text>
<text x="234.8" y="233.8">14</text>
<text x="281.8" y="233.8">5</text>
<text x="340.6" y="232.1">8</text>
<text x="226.7" y="235.6">VCC</text>
<text x="285.3" y="235.6">VCC</text>
<text x="153.6" y="240.9">8</text>
<text x="340.6" y="263.8">8</text>
</g>
</svg>
